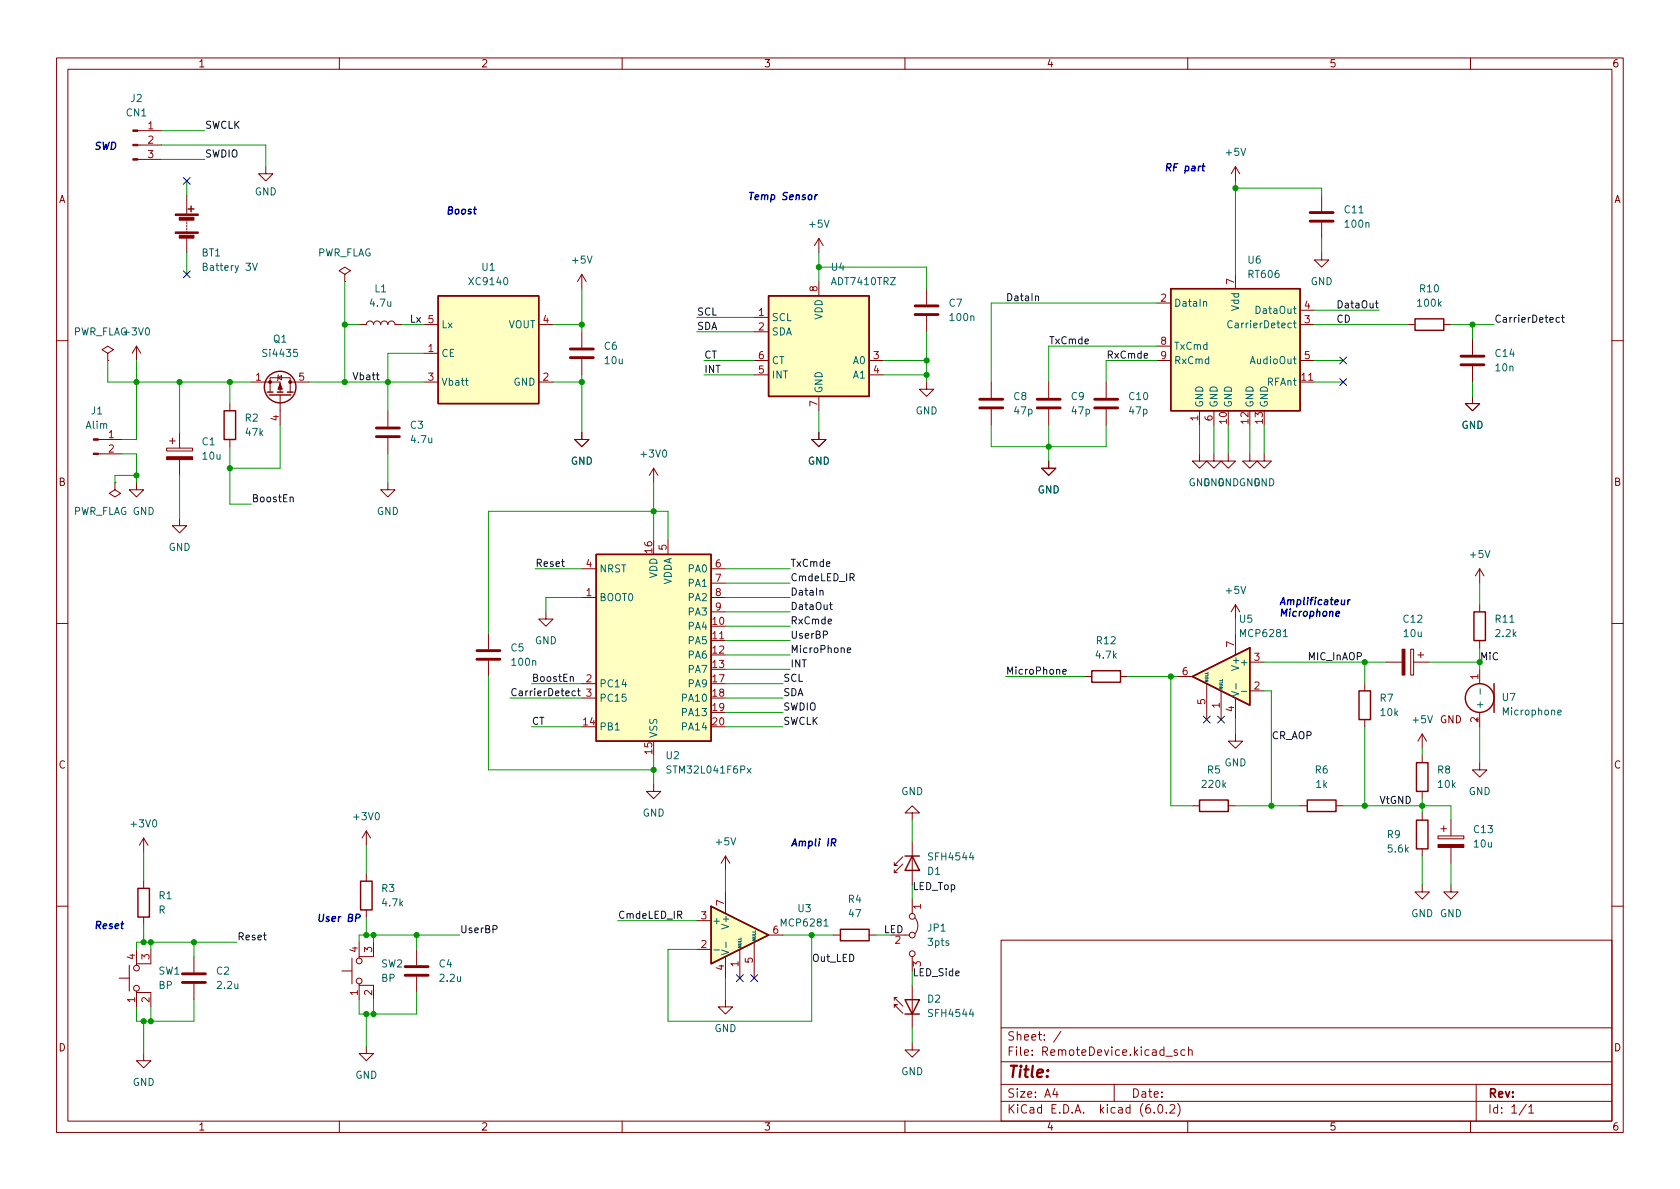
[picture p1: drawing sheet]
<svg xmlns="http://www.w3.org/2000/svg" width="297mm" height="210mm" viewBox="0 0 297 210" stroke-linecap="round" stroke-linejoin="round" font-family="sans-serif">
<g fill="none" stroke="#840000" stroke-width=".18">
<path d="M10 10.2h277v190.1h-277zM12 12.2h273v186.1h-273zM60 10.2v2M110 10.2v2M160 10.2v2M210 10.2v2M260 10.2v2M24.4 28.2h4.2M24.4 25.6h4.2M24.4 23.1h4.2M33 34.5v3.3M33 38.9v.2"/>
<path d="M33 39.4v.2M33 39.9v.2M47 29.5v1.2h1.3l-1.3 1.3-1.3-1.3h1.3M218.4 29.5v2.5M218.4 29.5l-.7 1.2M218.4 29.5l.8 1.2M233.7 34.5v2.8M233.7 39.4v2.8M33 40.4v.2M33 40.9v.2M33 42.2v2.5M61 48.5l1-.6-1-.7-1.1 .7 1.1 .6v1.3"/>
<path d="M61 49.8h.1M63.5 57.4h1.3a.64 .64 0 0 1 .6-.6 .64 .64 0 0 1 .6 .6 .64 .64 0 0 1 .7-.6 .64 .64 0 0 1 .6 .6 .64 .64 0 0 1 .6-.6 .64 .64 0 0 1 .7 .6 .64 .64 0 0 1 .6-.6 .64 .64 0 0 1 .6 .6h1.3M74.9 57.4h2.6M95.2 57.4h2.6M102.9 48.5v2.5M102.9 58.7v2.8M102.9 48.5l-.8 1.3M102.9 48.5l.7 1.3M133.3 56.1h2.6M133.3 58.7h2.6M144.8 42.2l-.8 1.2M144.8 42.2v2.5"/>
<path d="M144.8 49.8v2.5M144.8 42.2l.7 1.2M163.8 51v2.8M163.8 55.9v2.8M204.5 53.6h2.5M218.4 48.5v2.5M229.9 57.4h2.5M229.9 54.9h2.5M233.7 44.7v1.3h1.2l-1.2 1.2-1.3-1.2h1.3M248.9 57.4h1.3M255.3 57.4h1.2M260.3 59.9v2.8"/>
<path d="M10 60.2h2M17.4 77.7h4.2M19 62.5l1.1-.7-1.1-.6-1 .6 1 .7v1.2M19 63.7h.1M24.1 61.2v2.5M24.1 61.2l-.7 1.3M24.1 61.2l.8 1.3M29.5 79.2h4.5v.6h-4.5zM30 78h1M30.5 77.5v1M31.7 76.4v2.8M40.6 71.4v1.2"/>
<path d="M40.6 77.7v1.3M44.4 67.6h5.1v1.7M47.8 69.3v-2.5h3.5v2.5M49.1 66.8l.7-.4v.8zM49.3 66.3l-.2 .1v.8l-.1 .1M49.5 69.8v5.4M51.3 67.6h3.3M68.6 72.6v2.8M68.6 77.5v2.8M74.9 67.6h2.6M74.9 62.5h2.6M95.2 67.6h2.6"/>
<path d="M102.9 76.4v1.3h1.2l-1.2 1.3-1.3-1.3h1.3M102.9 63.5v2.8M133.3 63.7h2.6M133.3 66.3h2.6M144.8 76.4v1.3h1.2l-1.2 1.3-1.3-1.3h1.3M144.8 70.1v2.5M153.7 63.7h2.5M153.7 66.3h2.5M163.8 67.6v1.2h1.3l-1.3 1.3-1.2-1.3h1.2M175.3 67.6v2.8M175.3 72.4v2.8M185.4 67.6v2.8"/>
<path d="M185.4 72.4v2.8M195.6 67.6v2.8M195.6 72.4v2.8M204.5 63.7h2.5M204.5 61.2h2.5M212.1 72.6v2.6M214.6 72.6v2.6M229.9 67.6h2.5M229.9 63.7h2.5M260.3 70.1v1.3h1.3l-1.3 1.2-1.2-1.2h1.2M260.3 64.8v2.8M285 60.2h2"/>
<path d="M17.4 80.3h4.2M20.3 85.3v1.3l-1 .6 1 .7 1-.7-1-.6M20.3 85.3h.1M24.1 85.3v1.3h1.3l-1.3 1.3-1.2-1.3h1.2M31.7 91.7v1.3h1.3l-1.3 1.2-1.2-1.2h1.2M31.7 81.3v2.8M68.6 85.3v1.3h1.2l-1.2 1.3-1.3-1.3h1.3M115.6 82.8l-.8 1.3M115.6 82.8v2.5M115.6 82.8l.7 1.3M118.1 95.5v2.5M185.4 81.5v1.3h1.3l-1.3 1.3-1.3-1.3h1.3"/>
<path d="M212.1 80.3v1.2h1.3l-1.3 1.3-1.3-1.3h1.3M214.6 80.3v1.2h1.3l-1.3 1.3-1.2-1.3h1.2M217.2 80.3v1.2h1.2l-1.2 1.3-1.3-1.3h1.3M221 80.3v1.2h1.2l-1.2 1.3-1.3-1.3h1.3M223.5 80.3v1.2h1.3l-1.3 1.3-1.3-1.3h1.3M10 110.2h2M86.4 112v2.8M86.4 116.8v2.8M96.5 108.2v1.3h1.3l-1.3 1.2-1.3-1.2h1.3M102.9 105.7h2.5M102.9 100.6h2.5M125.7 105.7h2.6"/>
<path d="M125.7 113.3h2.6M125.7 100.6h2.6M125.7 103.1h2.6M125.7 108.2h2.6M191.8 119.6h1.2M198.1 119.6h1.3M208.3 119.6h2.5M218.4 106.9v2.6M218.4 112v3.8M218.4 106.9l.8 1.3M218.4 106.9l-.7 1.3M221 117.1h2.5"/>
<path d="M245.1 117.1h2.8M249.4 114.8h.5v4.6h-.5zM249.9 117.1h2.8M250.7 115.8h1M251.2 115.3v1M261.6 100.6v2.5M261.6 106.9v1.3M261.6 113.3v1.2M261.6 118.4v2.5M261.6 100.6l.8 1.2M261.6 100.6l-.7 1.2M285 110.2h2"/>
<path d="M102.9 120.9h2.5M102.9 123.4h2.5M115.6 138.7v1.2h1.2l-1.2 1.3-1.3-1.3h1.3M213.4 120.9v6.3M215.9 122.2v5M218.4 129.8v1.3h-1.2l1.2 1.2 1.3-1.2h-1.3M218.4 123.4v3.8M221 122.2h2.5M241.3 120.9v1.3M241.3 127.2v1.3M251.5 129.8v2.5M251.5 133.6v1.3"/>
<path d="M251.5 139.9v1.3M251.5 129.8l.7 1.3M251.5 129.8l-.8 1.3M261.6 134.9v1.2h-1.3l1.3 1.3 1.3-1.3h-1.3M261.6 126v2.5M25.4 148.2l-.8 1.3M25.4 148.2v2.5M25.4 155.8v1.3M25.4 148.2l.8 1.3M64.8 146.9v2.6M64.8 154.6v1.2M64.8 146.9l-.8 1.3"/>
<path d="M64.8 146.9l.7 1.3M128.3 151.4v2.5M128.3 157.7v3.8M128.3 151.4l.7 1.2M128.3 151.4l-.8 1.2M158.1 153.8v.5M159.6 152.8l-1.5 1.5h.5M159.6 151.5l-1.5 1.5h.5h-.5v-.5M161.3 143.8h-1.3l1.3-1.3 1.3 1.3h-1.3v1.2M161.3 148.8v7.7M161.3 159v2.5M210.8 142.5h1.3"/>
<path d="M217.2 142.5h1.2M229.9 142.5h1.2M236.2 142.5h1.3M251.5 156.5v1.2h1.2l-1.2 1.3-1.3-1.3h1.3M251.5 143.8v1.2M251.5 150.1v1.3M254.3 147.8h4.5v.5h-4.5zM254.8 146.6h1M255.3 146v1.1M256.5 156.5v1.2h1.3l-1.3 1.3-1.2-1.3h1.2M256.5 145v2.8M256.5 149.9v2.7"/>
<path d="M10 160.2h2M21.1 173h1.8M22.9 170.7v4.6M24.1 175.3v.2h2.6v2.5M24.1 167.9v2.5M24.1 175.5v2.5M25.4 162.2v1.2M26.7 167.9v2.5h-2.6v.3M34.3 169.2v2.8M34.3 174v2.8M60.5 171.7h1.7M62.2 169.4v4.6"/>
<path d="M63.5 174v.2h2.5v2.6M63.5 166.6v2.6M63.5 174.2v2.6M64.8 160.9v1.3M66 166.6v2.6h-2.5v.2M73.7 167.9v2.8M73.7 172.7v2.8M123.2 167.9h2.5M123.2 162.8h2.5M128.3 176.8v1.2h1.2l-1.2 1.3-1.3-1.3h1.3M128.3 169.2v3.8M130.8 167.9v5.1"/>
<path d="M133.3 166.6v6.4M135.9 165.3h2.5M147.3 165.3h1.3M153.7 165.3h1.2M158.1 178.2v-.5h.5h-.5l1.5 1.5M158.1 176.4v.5M158.6 176.4h-.5l1.5 1.5M160 165.3h.8M161.3 169.2v2.5M161.3 174.2v7.7M161.8 162.3a2.26 2.26 0 0 1 0 2.8M177 166.3h108v32h-108z"/>
<path d="M285 160.2h2M25.4 186.3v1.3h1.3l-1.3 1.2-1.3-1.2h1.3M60 198.3v2M64.8 185v1.3h1.2l-1.2 1.3-1.3-1.3h1.3M110 198.3v2M160 198.3v2M161.3 184.4v1.3h1.3l-1.3 1.2-1.3-1.2h1.3M177 194.8h108M177 191.8h108M177 187.8h108M177 181.8h108M186.5 192.5l-.4 1h1"/>
<path d="M186.9 193v1M187.6 182.4l-1.3 1.9M197 191.8v3M204.1 196.7v.1M204.9 195.4l.2-.1a.81 .81 0 0 1 .6 .7 .81 .81 0 0 1-.3 .8h-.2a.81 .81 0 0 1-.6-.6 .81 .81 0 0 1 .3-.8zM206.1 186.8h1.2M206.2 196.7v.1M206.9 195.5l.5-.2 .2 .2 .1 .3-.9 1h.9M208.1 185.7l-.3-.1-.2 .2v.3l.5 .1v.4h-.5M208.2 195.1a1.72 1.72 0 0 1 0 2.3M209.5 185.7l-.4-.1-.3 .3v.4l.1 .3h.6M210 198.3v2"/>
<path d="M210.1 185.8l.3-.2 .3 .1 .1 .9M210.1 185.1v1.5M260 198.3v2M261 191.8v6.5M269.9 195.3l-1.3 1.9M270.3 195.8l.4-.5v1.5M270.3 196.8h.9"/>
<circle cx="24.1" cy="171.2" r=".51"/>
<circle cx="24.1" cy="174.7" r=".51"/>
<circle cx="63.5" cy="169.9" r=".51"/>
<circle cx="63.5" cy="173.5" r=".51"/>
<circle cx="161.3" cy="165.3" r=".51"/>
<circle cx="161.3" cy="162" r=".51"/>
<circle cx="161.3" cy="168.7" r=".51"/>
</g>
<g fill="none" stroke="#840000" stroke-width=".51">
<path d="M231.6 39.1h4.1M231.6 37.6h4.1M161.8 55.6h4.1M161.8 54.1h4.1M66.5 77.2h4.1M66.5 75.7h4.1M100.8 63.2h4.1M100.8 61.7h4.1M173.2 72.1h4.1M173.2 70.6h4.1M183.4 72.1h4.1M183.4 70.6h4.1"/>
<path d="M193.5 72.1h4.1M193.5 70.6h4.1M258.3 64.5h4.1M258.3 63h4.1M84.3 116.6h4.1M84.3 115.1h4.1M32.3 173.7h4M32.3 172.2h4M71.6 172.5h4.1M71.6 170.9h4.1"/>
</g>
<g fill="none" stroke="#840000" stroke-width=".25">
<path d="M33.3 37h1M33.8 36.4v1.1M77.5 52.3h17.7v19.1h-17.7zM135.9 52.3h17.8v17.8h-17.8zM207 51h22.9v21.6h-22.9zM250.2 56.4h5.1v2h-5.1zM39.6 72.6h2.1v5.1h-2.1zM47.2 69.3h1.1M47.6 69.8h3.8M49 69.3h1M50.8 69.3h1M105.4 98h20.3v33.1h-20.3z"/>
<path d="M193 118.6h5.1v2h-5.1zM210.8 119.6l10.2-5.1v10.2zM260.6 108.2h2v5.1h-2zM240.3 122.2h2v5h-2zM250.4 134.9h2.1v5h-2.1zM264.2 120.9v5.1M24.4 157.1h2v5.1h-2zM63.8 155.8h2v5.1h-2zM160 151.4h2.6M161.3 151.4l1.3 2.5h-2.6zM212.1 141.5h5.1v2h-5.1zM231.1 141.5h5.1v2h-5.1z"/>
<path d="M250.4 145h2.1v5.1h-2.1zM125.7 160.3l10.2 5-10.2 5.1zM148.6 164.3h5.1v2.1h-5.1zM160 176.8h2.6l-1.3 2.5zM160 179.3h2.6"/>
<circle cx="49.5" cy="68.4" r="2.79"/>
<circle cx="261.6" cy="123.4" r="2.54"/>
</g>
<g fill="#840000" stroke="#840000" stroke-width=".18">
<path d="M16.5 80.1h.9v.3h-.9z"/>
<path d="M16.5 77.6h.9v.2h-.9z"/>
<path d="M49.5 67.8l.4 1h-.8z"/>
<path d="M23.5 28.1h.9v.2h-.9z"/>
<path d="M23.5 25.5h.9v.3h-.9z"/>
<path d="M23.5 23h.9v.2h-.9z"/>
<path d="M31 41h4.1v.3h-4.1z"/>
<path d="M31 37.8h4.1v.3h-4.1z"/>
<path d="M31.7 41.6h2.6v.5h-2.6z"/>
<path d="M31.7 38.4h2.6v.5h-2.6z"/>
<path d="M29.5 80.8h4.5v.5h-4.5z"/>
<path d="M247.9 114.8h.5v4.6h-.5z"/>
<path d="M254.3 149.3h4.5v.6h-4.5z"/>
<circle cx="47.8" cy="67.6" r=".25"/>
<circle cx="51.3" cy="67.6" r=".25"/>
</g>
<g fill="#ffffc2" stroke="#ffffc2" stroke-width=".18">
<path d="M105.4 98h20.3v33.1h-20.3z"/>
<path d="M125.7 160.3l10.2 5-10.2 5.1z"/>
<path d="M77.5 52.3h17.7v19.1h-17.7z"/>
<path d="M207 51h22.9v21.6h-22.9z"/>
<path d="M210.8 119.6l10.2-5.1v10.2z"/>
<path d="M135.9 52.3h17.8v17.8h-17.8z"/>
</g>
<g fill="none" stroke="#006464" stroke-width=".18">
<path d="M44.7 46.5l.4 1.3 .4-1.3M212.8 53.4l.2-.1 .3 .1v.8M217.9 56.8a.6 .6 0 0 0-.9 .4 .6 .6 0 0 0 .6 .8l.3-.1M82.3 67.3h.5M82.5 66.9v1.1l.3 .1M132.1 135.9l.7 .8M132.8 135.9l-.7 .8M217.7 122.3l1.3 .4-1.3 .4M218.5 120.9v.9M219.5 122.3h1M261.7 121.8v1M275.4 126l.6-.1v-.3h-.4l-.2 .2 .1 .6h.5"/>
<path d="M126.2 168h1M127.6 168l1.2 .4-1.2 .4M128.4 166.6v1"/>
</g>
<g fill="none" stroke="#0f0f0f" stroke-width=".18">
<path d="M183.1 52.5l.2-.2 .3 .1v.8M243.2 53.6h.5M243.4 53.2v1.1l.3 .1M275.7 56.2l-.3-.1-.3 .3 .1 .5h.5M276.1 56.1h.5M276.3 55.7v1.1l.3 .2M66.5 66.3h.5M66.7 65.9v1.1l.3 .1M51.3 88l.2-.1 .3 .1v.7M100.8 119.8l.2-.2 .3 .1 .1 .8M145 104.5l.2-.1 .3 .1v.7M146.7 106.9h.5"/>
<path d="M146.9 106.5v1.1l.3 .2M149.8 115l.6-.1v-.3h-.4l-.2 .1 .1 .6h.5M187.9 118.8l.6-.1v-.3h-.4l-.2 .2 .1 .6h.5M101.7 122.2h-.3l-.3 .2 .2 .6h.4M102.1 122.2h.5M102.3 121.8v1l.3 .2"/>
</g>
<path d="M144.2 34.5l-.2 .8M144.5 34.5l-.4 .2M212.5 29.4h.5M212.8 29l-.2 1 .3 .2M236.2 108.5l.6-.1v-.2h-.5l-.1 .6 .1 .2 .4-.1M238.4 106.1l-.1 .8M238.7 106.1l-.4 .2M147 149l.6-.1 .2-.1v-.3l-.2-.2h-.5l-.2 1.3M147.3 149l.4 .6M62.9 162.3h.6l.2-.2-.1-.3-.1-.1h-.5l-.2 1.2" fill="none" stroke="#0000c2" stroke-width=".25"/>
<g fill="none" stroke="#009600" stroke-width=".18">
<path d="M28.6 23.1h7.6M28.6 25.6h18.4v3.9M28.6 28.2h7.6M33 32v2.5M218.4 33.3h15.3v1.2M218.4 32v16.5M33 44.7v3.8M61 57.4h2.5M61 49.8v17.8M71.1 57.4h3.8M97.8 57.4h5.1M102.9 51v7.7"/>
<path d="M123.2 56.1h10.1M123.2 58.7h10.1M144.8 47.2h19v3.8M144.8 44.7v5.1M163.8 58.7v8.9M204.5 53.6h-29.2v14M232.4 57.4h16.5M232.4 54.9h11.4M233.7 42.2v2.5M256.5 57.4h7.7M260.3 57.4v2.5M19 63.7v3.9h25.4"/>
<path d="M24.1 63.7v14h-2.5M31.7 67.6v8.8M40.6 67.6v3.8M40.6 79v10.1h3.8M49.5 75.2v7.6h-8.9M54.6 67.6h20.3M74.9 62.5h-6.3v10.1M97.8 67.6h5.1M102.9 66.3v10.1M124.5 66.3h8.8M124.5 63.7h8.8M144.8 72.6v3.8"/>
<path d="M156.2 66.3h7.6M156.2 63.7h7.6M175.3 75.2v3.8h20.3v-3.8M185.4 75.2v6.3M204.5 61.2h-19.1v6.4M204.5 63.7h-8.9v3.9M212.1 75.2v5.1M214.6 75.2v5.1M217.2 75.2v5.1M221 75.2v5.1M223.5 75.2v5.1M232.4 67.6h5.1"/>
<path d="M232.4 63.7h5.1M260.3 67.6v2.5M21.6 80.3h2.5v5M24.1 84.1h-3.8v1.2M31.7 84.1v7.6M68.6 80.3v5M115.6 85.3v10.2M118.1 95.5v-5.1h-31.7v21.6M86.4 119.6v16.5h29.2M94.6 100.6h8.3M102.9 105.7h-6.4v2.5M128.3 115.8h11.4"/>
<path d="M128.3 100.6h11.4M128.3 105.7h11.4M128.3 118.4h11.4M128.3 113.3h11.4M128.3 103.1h11.4M128.3 108.2h11.4M128.3 110.7h11.4M177.8 119.6h14M199.4 119.6h8.9M207 119.6v22.9h3.8M218.4 109.5v2.5M223.5 117.1h21.6"/>
<path d="M241.3 117.1v3.8M252.7 117.1h8.9M261.6 103.1v3.8M261.6 114.5v3.9M90.2 123.4h12.7M94 128.5h8.9M94 120.9h8.9M115.6 133.6v5.1M128.3 128.5h10.1M128.3 123.4h10.1M128.3 120.9h10.1M128.3 126h10.1"/>
<path d="M218.4 127.2v2.6M223.5 122.2h1.3v20.3M241.3 128.5v14M251.5 132.3v1.3M261.6 128.5v6.4M25.4 150.7v5.1M64.8 149.5v5.1M128.3 153.9v3.8M161.3 145v3.8M161.3 156.5v2.5M218.4 142.5h11.5M237.5 142.5h19v2.5"/>
<path d="M251.5 141.2v2.6M251.5 151.4v5.1M256.5 152.6v3.9M25.4 163.4v3.2M26.7 166.6v1.3M26.7 178v2.6M34.3 176.8v3.8h-10.2v-2.6M34.3 166.6v2.6M41.9 166.6h-17.8v1.3M64.8 162.2v3.1M64.8 179.3v5.7M66 165.3v1.3"/>
<path d="M66 176.8v2.5M73.7 175.5v3.8h-10.2v-2.5M73.7 165.3v2.6M81.3 165.3h-17.8v1.3M109.2 162.8h14M128.3 173v3.8M138.4 165.3h8.9M143.5 165.3v15.3h-25.4v-12.7h5.1M154.9 165.3h2.6M161.3 171.7v2.5M25.4 180.6v5.7M161.3 181.9v2.5"/>
</g>
<g fill="none" stroke="#000084" stroke-width=".18">
<path d="M32.4 31.4l1.2 1.2M33.6 31.4l-1.2 1.2M32.4 47.9l1.2 1.2M33.6 47.9l-1.2 1.2M236.9 66.9l1.2 1.3M236.9 63.1l1.2 1.3M238.1 66.9l-1.2 1.3M238.1 63.1l-1.2 1.3M212.8 126.6l1.2 1.3M214 126.6l-1.2 1.3M215.3 126.6l1.2 1.3M216.5 126.6l-1.2 1.3"/>
<path d="M130.2 172.4l1.2 1.2M131.4 172.4l-1.2 1.2M132.7 172.4l1.3 1.2M134 172.4l-1.3 1.2"/>
</g>
<g fill="#009600" stroke="#009600" stroke-width=".18">
<circle cx="68.6" cy="67.6" r=".46"/>
<circle cx="102.9" cy="67.6" r=".46"/>
<circle cx="115.6" cy="90.4" r=".46"/>
<circle cx="144.8" cy="47.2" r=".46"/>
<circle cx="102.9" cy="57.4" r=".46"/>
<circle cx="73.7" cy="165.3" r=".46"/>
<circle cx="66" cy="165.3" r=".46"/>
<circle cx="40.6" cy="82.8" r=".46"/>
<circle cx="61" cy="67.6" r=".46"/>
<circle cx="61" cy="57.4" r=".46"/>
<circle cx="34.3" cy="166.6" r=".46"/>
<circle cx="26.7" cy="180.6" r=".46"/>
<circle cx="25.4" cy="180.6" r=".46"/>
<circle cx="66" cy="179.3" r=".46"/>
<circle cx="64.8" cy="165.3" r=".46"/>
<circle cx="64.8" cy="179.3" r=".46"/>
<circle cx="25.4" cy="166.6" r=".46"/>
<circle cx="26.7" cy="166.6" r=".46"/>
<circle cx="24.1" cy="67.6" r=".46"/>
<circle cx="31.7" cy="67.6" r=".46"/>
<circle cx="24.1" cy="84.1" r=".46"/>
<circle cx="40.6" cy="67.6" r=".46"/>
<circle cx="207" cy="119.6" r=".46"/>
<circle cx="185.4" cy="79" r=".46"/>
<circle cx="163.8" cy="66.3" r=".46"/>
<circle cx="163.8" cy="63.7" r=".46"/>
<circle cx="218.4" cy="33.3" r=".46"/>
<circle cx="115.6" cy="136.1" r=".46"/>
<circle cx="143.5" cy="165.3" r=".46"/>
<circle cx="260.3" cy="57.4" r=".46"/>
<circle cx="261.6" cy="117.1" r=".46"/>
<circle cx="241.3" cy="117.1" r=".46"/>
<circle cx="224.8" cy="142.5" r=".46"/>
<circle cx="241.3" cy="142.5" r=".46"/>
<circle cx="251.5" cy="142.5" r=".46"/>
</g>
<text font-size="2.8" fill="#840000" x="178" y="190.6">Title:</text>
<g font-size="2.1" fill="#840000">
<text x="178" y="184">Sheet: /</text>
<text x="178" y="186.7">File: RemoteDevice.kicad_sch</text>
<text x="178" y="196.9">KiCad E.D.A. kicad (6.0.2)</text>
<text x="178" y="194.1">Size: A4</text>
<text x="200" y="194.1">Date:</text>
<text x="263" y="194.1">Rev:</text>
<text x="263" y="196.9">Id: 1/1</text>
</g>
<g font-size="1.8" fill="#840000">
<text x="35" y="11.9">1</text>
<text x="85" y="11.9">2</text>
<text x="135" y="11.9">3</text>
<text x="185" y="11.9">4</text>
<text x="235" y="11.9">5</text>
<text x="285" y="11.9">6</text>
<text x="10.3" y="35.9">A</text>
<text x="285.3" y="35.9">A</text>
<text x="10.3" y="85.9">B</text>
<text x="285.3" y="85.9">B</text>
<text x="254.6" y="127.9">GND</text>
<text x="10.3" y="135.9">C</text>
<text x="285.3" y="135.9">C</text>
<text x="10.3" y="185.9">D</text>
<text x="285.3" y="185.9">D</text>
<text x="35" y="199.9">1</text>
<text x="85" y="199.9">2</text>
<text x="135" y="199.9">3</text>
<text x="185" y="199.9">4</text>
<text x="235" y="199.9">5</text>
<text x="285" y="199.9">6</text>
</g>
<g font-size="1.8" fill="#006464">
<text x="22.4" y="20.6">CN1</text>
<text x="23.1" y="18">J2</text>
<text x="216.8" y="27.6">+5V</text>
<text x="45" y="34.5">GND</text>
<text x="143.2" y="40.3">+5V</text>
<text x="237.8" y="37.7">C11</text>
<text x="237.9" y="40.3">100n</text>
<text x="35.7" y="45.3">BT1</text>
<text x="36.3" y="47.9">Battery 3V</text>
<text x="56" y="45.3">PWR_FLAG</text>
<text x="85.2" y="47.9">U1</text>
<text x="101.3" y="46.6">+5V</text>
<text x="147" y="47.9">U4</text>
<text x="220.7" y="46.6">U6</text>
<text x="66.3" y="51.7">L1</text>
<text x="83.2" y="50.4">XC9140</text>
<text x="147.2" y="50.4">ADT7410TRZ</text>
<text x="220.8" y="49.1">RT606</text>
<text x="231.7" y="50.4">GND</text>
<text x="251.1" y="51.7">R10</text>
<text x="12.8" y="59.3">PWR_FLAG+3V0</text>
<text x="65.5" y="54.2">4.7u</text>
<text x="78" y="58">Lx</text>
<text x="89.8" y="58">VOUT</text>
<text x="136.4" y="56.8">SCL</text>
<text x="136.4" y="59.3">SDA</text>
<text x="145.4" y="56.6" transform="rotate(-90 145.4 56.6)">VDD</text>
<text x="167.8" y="54.2">C7</text>
<text x="168.1" y="56.8">100n</text>
<text x="207.5" y="54.2">DataIn</text>
<text x="218.2" y="58">CarrierDetect</text>
<text x="219.1" y="54.9" transform="rotate(-90 219.1 54.9)">Vdd</text>
<text x="222.5" y="55.5">DataOut</text>
<text x="250.8" y="54.2">100k</text>
<text x="46.7" y="63.1">Si4435</text>
<text x="48.4" y="60.6">Q1</text>
<text x="78" y="63.1">CE</text>
<text x="106.9" y="61.8">C6</text>
<text x="107" y="64.4">10u</text>
<text x="136.4" y="64.4">CT</text>
<text x="150.9" y="64.4">A0</text>
<text x="207.5" y="61.8">TxCmd</text>
<text x="207.5" y="64.4">RxCmd</text>
<text x="221.3" y="64.4">AudioOut</text>
<text x="264.5" y="63.1">C14</text>
<text x="264.5" y="65.7">10n</text>
<text x="78" y="68.2">Vbatt</text>
<text x="90.8" y="68.2">GND</text>
<text x="136.4" y="66.9">INT</text>
<text x="145.4" y="69.6" transform="rotate(-90 145.4 69.6)">GND</text>
<text x="150.9" y="66.9">A1</text>
<text x="179.3" y="70.7">C8</text>
<text x="189.4" y="70.7">C9</text>
<text x="199.7" y="70.7">C10</text>
<text x="224.1" y="68.2">RFAnt</text>
<text x="15.2" y="75.8">Alim</text>
<text x="16.2" y="73.3">J1</text>
<text x="43.4" y="74.5">R2</text>
<text x="43.5" y="77.1">47k</text>
<text x="72.6" y="75.8">C3</text>
<text x="161.9" y="73.3">GND</text>
<text x="179.4" y="73.3">47p</text>
<text x="189.6" y="73.3">47p</text>
<text x="199.7" y="73.3">47p</text>
<text x="212.7" y="72.1" transform="rotate(-90 212.7 72.1)">GND</text>
<text x="215.3" y="72.1" transform="rotate(-90 215.3 72.1)">GND</text>
<text x="217.8" y="72.1" transform="rotate(-90 217.8 72.1)">GND</text>
<text x="221.6" y="72.1" transform="rotate(-90 221.6 72.1)">GND</text>
<text x="224.2" y="72.1" transform="rotate(-90 224.2 72.1)">GND</text>
<text x="258.4" y="75.8">GND</text>
<text x="35.7" y="78.7">C1</text>
<text x="35.9" y="81.3">10u</text>
<text x="72.8" y="78.4">4.7u</text>
<text x="100.9" y="82.2">GND</text>
<text x="113.5" y="80.9">+3V0</text>
<text x="142.8" y="82.2">GND</text>
<text x="183.5" y="87.2">GND</text>
<text x="210.1" y="86">GND GNDGND</text>
<text x="212.7" y="86">GND</text>
<text x="221.6" y="86">GND</text>
<text x="12.8" y="91.1">PWR_FLAG GND</text>
<text x="66.6" y="91.1">GND</text>
<text x="29.8" y="97.4">GND</text>
<text x="105.9" y="101.2">NRST</text>
<text x="121.8" y="101.2">PA0</text>
<text x="260" y="98.7">+5V</text>
<text x="105.9" y="106.3">BOOT0</text>
<text x="116.2" y="102.3" transform="rotate(-90 116.2 102.3)">VDD</text>
<text x="118.7" y="103.6" transform="rotate(-90 118.7 103.6)">VDDA</text>
<text x="121.8" y="103.8">PA1</text>
<text x="121.8" y="106.3">PA2</text>
<text x="216.8" y="105">+5V</text>
<text x="94.6" y="113.9">GND</text>
<text x="121.8" y="111.4">PA4</text>
<text x="121.8" y="113.9">PA5</text>
<text x="121.8" y="108.8">PA3</text>
<text x="194" y="113.9">R12</text>
<text x="219.2" y="110.1">U5</text>
<text x="219.5" y="112.6">MCP6281</text>
<text x="248.2" y="110.1">C12</text>
<text x="248.3" y="112.6">10u</text>
<text x="264.5" y="110.1">R11</text>
<text x="264.5" y="112.6">2.2k</text>
<text x="90.4" y="115.2">C5</text>
<text x="90.6" y="117.7">100n</text>
<text x="121.8" y="116.5">PA6</text>
<text x="121.8" y="119">PA7</text>
<text x="193.9" y="116.5">4.7k</text>
<text x="219.1" y="118.2" transform="rotate(-90 219.1 118.2)">V+</text>
<text x="219.8" y="117.7">+</text>
<text x="105.9" y="121.5">PC14</text>
<text x="105.9" y="124.1">PC15</text>
<text x="120.8" y="124.1">PA10</text>
<text x="121.8" y="121.5">PA9</text>
<text x="244" y="124.1">R7</text>
<text x="262.3" y="125.5" transform="rotate(-90 262.3 125.5)">+</text>
<text x="265.6" y="123.9">U7</text>
<text x="105.9" y="129.2">PB1</text>
<text x="116.2" y="130.6" transform="rotate(-90 116.2 130.6)">VSS</text>
<text x="120.8" y="126.6">PA13</text>
<text x="120.8" y="129.2">PA14</text>
<text x="244.2" y="126.6">10k</text>
<text x="249.9" y="127.9">+5V</text>
<text x="265.9" y="126.5">Microphone</text>
<text x="117.8" y="134.2">U2</text>
<text x="118.3" y="136.8">STM32L041F6Px</text>
<text x="213.5" y="136.8">R5</text>
<text x="216.5" y="135.5">GND</text>
<text x="232.5" y="136.8">R6</text>
<text x="254.2" y="136.8">R8</text>
<text x="159.3" y="140.6">GND</text>
<text x="212.7" y="139.3">220k</text>
<text x="232.7" y="139.3">1k</text>
<text x="254.3" y="139.3">10k</text>
<text x="259.7" y="140.6">GND</text>
<text x="23.3" y="146.3">+3V0</text>
<text x="62.7" y="145">+3V0</text>
<text x="113.6" y="144.4">GND</text>
<text x="126.7" y="149.5">+5V</text>
<text x="245.3" y="148.2">R9</text>
<text x="260.7" y="147.3">C13</text>
<text x="260.7" y="149.9">10u</text>
<text x="164" y="154.7">D1</text>
<text x="164.4" y="152.1">SFH4544</text>
<text x="245.5" y="150.7">5.6k</text>
<text x="28" y="161.5">R</text>
<text x="28.1" y="159">R1</text>
<text x="67.5" y="157.7">R3</text>
<text x="67.7" y="160.3">4.7k</text>
<text x="141.1" y="161.3">U3</text>
<text x="150" y="159.6">R4</text>
<text x="125.9" y="163.4">+</text>
<text x="128.9" y="163.9" transform="rotate(-90 128.9 163.9)">V+</text>
<text x="138.3" y="163.8">MCP6281</text>
<text x="150.1" y="162.2">47</text>
<text x="164.1" y="164.7">JP1</text>
<text x="164.1" y="167.3">3pts</text>
<text x="249.5" y="162.2">GND GND</text>
<text x="28" y="172.3">SW1</text>
<text x="38.3" y="172.3">C2</text>
<text x="67.4" y="171.1">SW2</text>
<text x="67.4" y="173.6">BP</text>
<text x="77.7" y="171.1">C4</text>
<text x="77.9" y="173.6">2.2u</text>
<text x="28.1" y="174.9">BP</text>
<text x="38.5" y="174.9">2.2u</text>
<text x="164" y="177.3">D2</text>
<text x="164.4" y="179.8">SFH4544</text>
<text x="126.3" y="182.5">GND</text>
<text x="62.8" y="190.7">GND</text>
<text x="159.3" y="190.1">GND</text>
<text x="23.4" y="192">GND</text>
</g>
<g font-size="1.8" fill="#a90000">
<text x="26.2" y="22.9">1</text>
<text x="26.2" y="25.4">2</text>
<text x="26.2" y="27.9">3</text>
<text x="144.5" y="51.5" transform="rotate(-90 144.5 51.5)">8</text>
<text x="205.2" y="53.3">2</text>
<text x="218.2" y="50.3" transform="rotate(-90 218.2 50.3)">7</text>
<text x="75.7" y="57.1">5</text>
<text x="96" y="57.1">4</text>
<text x="134.1" y="55.9">1</text>
<text x="134.1" y="58.4">2</text>
<text x="230.6" y="57.1">3</text>
<text x="230.6" y="54.6">4</text>
<text x="75.7" y="62.2">1</text>
<text x="134.1" y="63.5">6</text>
<text x="154.4" y="63.5">3</text>
<text x="205.2" y="61">8</text>
<text x="205.2" y="63.5">9</text>
<text x="230.6" y="63.5">5</text>
<text x="45.2" y="67.3">1</text>
<text x="52.8" y="67.3">5</text>
<text x="75.7" y="67.3">3</text>
<text x="96" y="67.3">2</text>
<text x="134.1" y="66">5</text>
<text x="144.5" y="71.9" transform="rotate(-90 144.5 71.9)">7</text>
<text x="154.4" y="66">4</text>
<text x="230.2" y="67.3">11</text>
<text x="19.2" y="77.5">1</text>
<text x="49.3" y="74.4" transform="rotate(-90 49.3 74.4)">4</text>
<text x="211.8" y="74.4" transform="rotate(-90 211.8 74.4)">1</text>
<text x="214.4" y="74.4" transform="rotate(-90 214.4 74.4)">6</text>
<text x="216.9" y="74.9" transform="rotate(-90 216.9 74.9)">10</text>
<text x="220.7" y="74.9" transform="rotate(-90 220.7 74.9)">12</text>
<text x="223.3" y="74.9" transform="rotate(-90 223.3 74.9)">13</text>
<text x="19.2" y="80">2</text>
<text x="103.6" y="100.3">4</text>
<text x="115.3" y="97.8" transform="rotate(-90 115.3 97.8)">16</text>
<text x="117.9" y="97.3" transform="rotate(-90 117.9 97.3)">5</text>
<text x="126.5" y="100.3">6</text>
<text x="103.6" y="105.4">1</text>
<text x="126.5" y="102.9">7</text>
<text x="126.5" y="105.4">8</text>
<text x="126.5" y="107.9">9</text>
<text x="126" y="110.5">10</text>
<text x="126" y="113">11</text>
<text x="126" y="115.6">12</text>
<text x="126" y="118.1">13</text>
<text x="209.1" y="119.4">6</text>
<text x="218.2" y="114.4" transform="rotate(-90 218.2 114.4)">7</text>
<text x="221.8" y="116.8">3</text>
<text x="103.6" y="120.6">2</text>
<text x="103.6" y="123.2">3</text>
<text x="126" y="120.6">17</text>
<text x="126" y="123.2">18</text>
<text x="126" y="125.7">19</text>
<text x="213.1" y="124.6" transform="rotate(-90 213.1 124.6)">5</text>
<text x="215.6" y="125.2" transform="rotate(-90 215.6 125.2)">1</text>
<text x="218.2" y="125.8" transform="rotate(-90 218.2 125.8)">4</text>
<text x="221.8" y="121.9">2</text>
<text x="261.4" y="120.1" transform="rotate(-90 261.4 120.1)">1</text>
<text x="103.2" y="128.3">14</text>
<text x="126" y="128.3">20</text>
<text x="261.4" y="127.7" transform="rotate(-90 261.4 127.7)">2</text>
<text x="115.3" y="133.3" transform="rotate(-90 115.3 133.3)">15</text>
<text x="128" y="160.1" transform="rotate(-90 128 160.1)">7</text>
<text x="162.8" y="160.8" transform="rotate(-90 162.8 160.8)">1</text>
<text x="124" y="167.6">2</text>
<text x="124" y="162.6">3</text>
<text x="136.7" y="165.1">6</text>
<text x="158.3" y="166.9">2</text>
<text x="23.9" y="169.7" transform="rotate(-90 23.9 169.7)">4</text>
<text x="26.4" y="169.7" transform="rotate(-90 26.4 169.7)">3</text>
<text x="63.2" y="168.4" transform="rotate(-90 63.2 168.4)">4</text>
<text x="65.8" y="168.4" transform="rotate(-90 65.8 168.4)">3</text>
<text x="128" y="171.6" transform="rotate(-90 128 171.6)">4</text>
<text x="130.6" y="170.9" transform="rotate(-90 130.6 170.9)">1</text>
<text x="133.1" y="170.3" transform="rotate(-90 133.1 170.3)">5</text>
<text x="162.8" y="170.9" transform="rotate(-90 162.8 170.9)">3</text>
<text x="23.9" y="177.3" transform="rotate(-90 23.9 177.3)">1</text>
<text x="26.4" y="177.3" transform="rotate(-90 26.4 177.3)">2</text>
<text x="63.2" y="176" transform="rotate(-90 63.2 176)">1</text>
<text x="65.8" y="176" transform="rotate(-90 65.8 176)">2</text>
</g>
<g font-size="1.8" fill="#0f0f0f">
<text x="36.2" y="22.8">SWCLK</text>
<text x="36.2" y="27.8">SWDIO</text>
<text x="177.8" y="53.2">DataIn</text>
<text x="72.4" y="57">Lx</text>
<text x="123.2" y="58.3">SDA</text>
<text x="123.2" y="55.8">SCL</text>
<text x="236.2" y="57">CD</text>
<text x="236.2" y="54.5">DataOut</text>
<text x="264.2" y="57">CarrierDetect</text>
<text x="124.5" y="65.9">INT</text>
<text x="124.5" y="63.4">CT</text>
<text x="185.4" y="60.9">TxCmde</text>
<text x="195.6" y="63.4">RxCmde</text>
<text x="62.2" y="67.2">Vbatt</text>
<text x="44.4" y="88.8">BoostEn</text>
<text x="94.6" y="100.2">Reset</text>
<text x="139.7" y="100.2">TxCmde</text>
<text x="139.7" y="107.8">DataOut</text>
<text x="139.7" y="105.3">DataIn</text>
<text x="139.7" y="102.8">CmdeLED_IR</text>
<text x="139.7" y="112.9">UserBP</text>
<text x="139.7" y="110.4">RxCmde</text>
<text x="139.7" y="115.5">MicroPhone</text>
<text x="139.7" y="118">INT</text>
<text x="177.8" y="119.3">MicroPhone</text>
<text x="231.1" y="116.7">MIC_InAOP</text>
<text x="261.6" y="116.7">MiC</text>
<text x="90.2" y="123.1">CarrierDetect</text>
<text x="94" y="120.5">BoostEn</text>
<text x="138.4" y="123.1">SDA</text>
<text x="138.4" y="120.5">SCL</text>
<text x="138.4" y="125.6">SWDIO</text>
<text x="94" y="128.2">CT</text>
<text x="138.4" y="128.2">SWCLK</text>
<text x="224.8" y="130.7">CR_AOP</text>
<text x="243.8" y="142.1">VtGND</text>
<text x="161.3" y="157.4">LED_Top</text>
<text x="41.9" y="166.3">Reset</text>
<text x="81.3" y="165">UserBP</text>
<text x="109.2" y="162.5">CmdeLED_IR</text>
<text x="156.2" y="165">LED</text>
<text x="143.5" y="170.1">Out_LED</text>
<text x="161.3" y="172.6">LED_Side</text>
</g>
<g font-size="1.8" fill="#0000c2">
<text x="16.5" y="26.5">SWD</text>
<text x="132.1" y="35.4">Temp Sensor</text>
<text x="205.7" y="30.3">RF part</text>
<text x="78.7" y="37.9">Boost</text>
<text x="226.1" y="107">Amplificateur</text>
<text x="226.1" y="109">Microphone</text>
<text x="139.7" y="149.7">Ampli IR</text>
<text x="16.5" y="164.3">Reset</text>
<text x="55.9" y="163">User BP</text>
</g>
<g font-size=".7" fill="#006464">
<text x="213.6" y="120.8" transform="rotate(-90 213.6 120.8)">NULL</text>
<text x="216.2" y="122" transform="rotate(-90 216.2 122)">NULL</text>
<text x="131.1" y="167.8" transform="rotate(-90 131.1 167.8)">NULL</text>
<text x="133.6" y="166.5" transform="rotate(-90 133.6 166.5)">NULL</text>
</g>
</svg>
